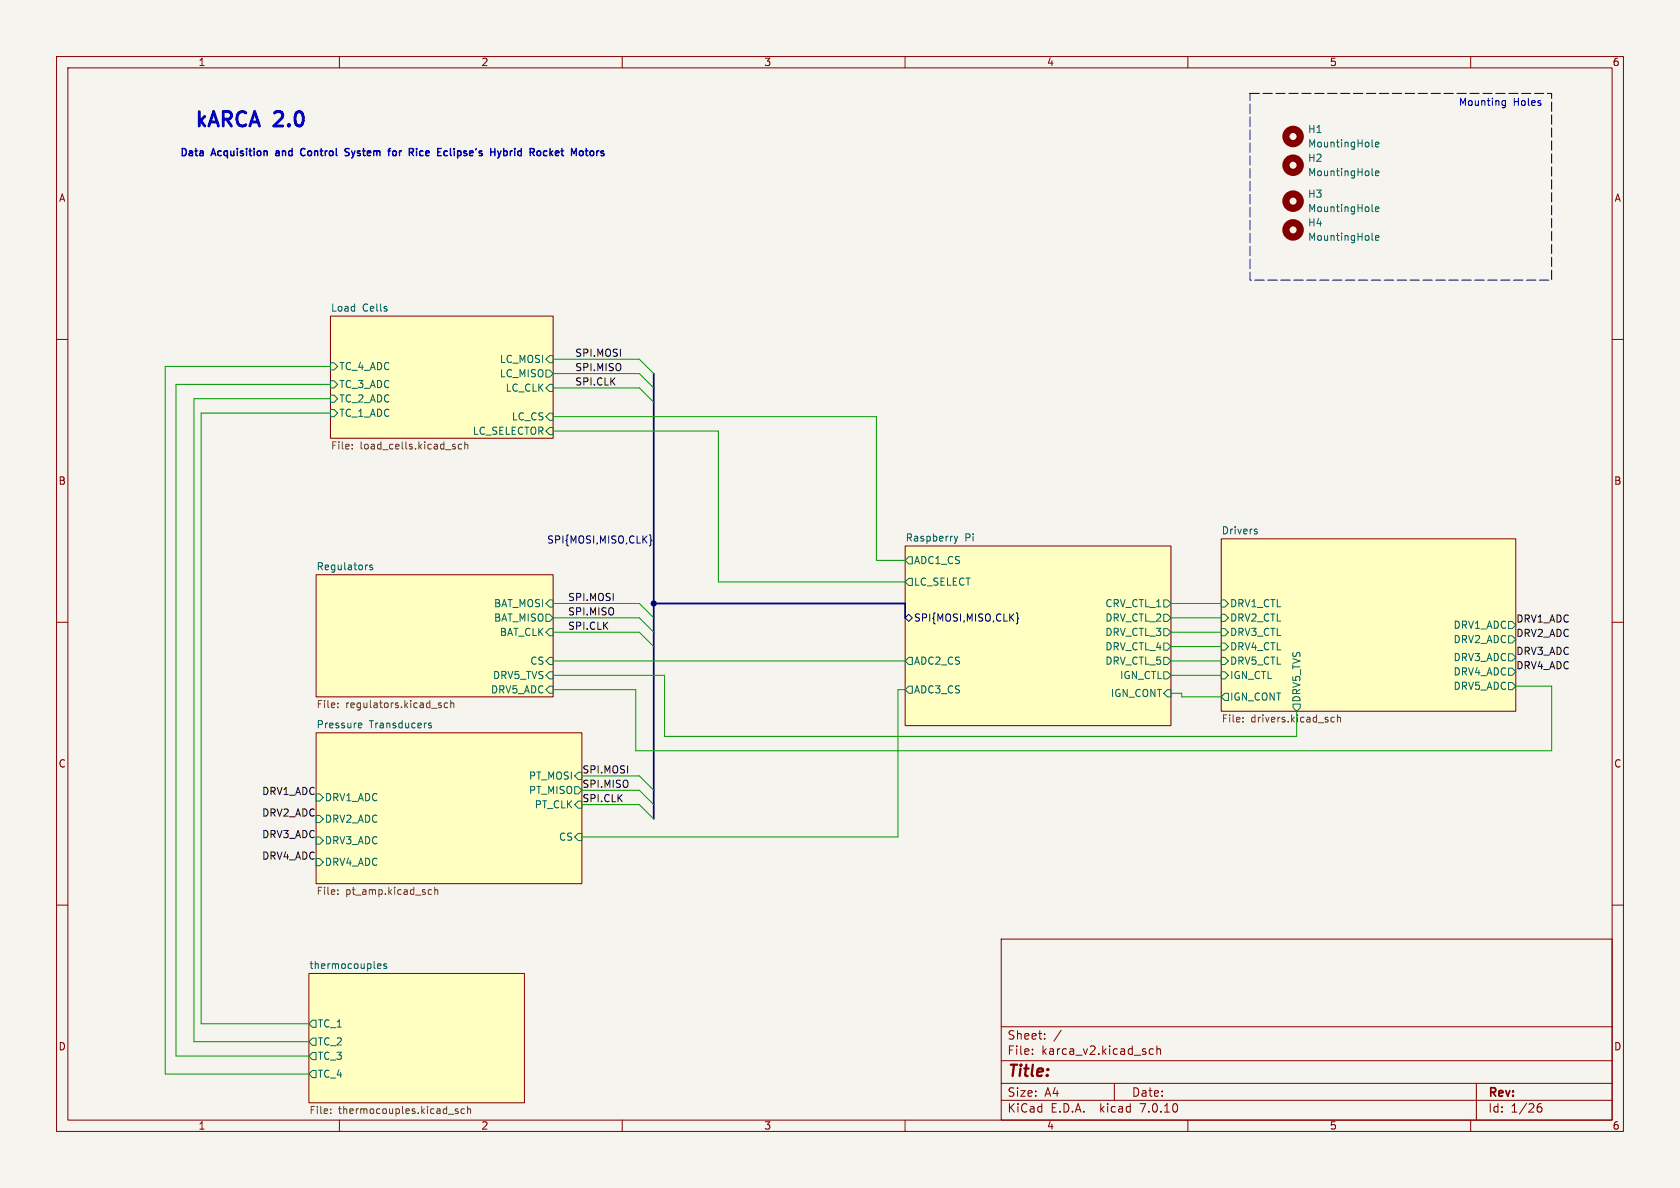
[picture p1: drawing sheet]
<svg xmlns="http://www.w3.org/2000/svg" width="297mm" height="210mm" viewBox="0 0 297 210" stroke-linecap="round" stroke-linejoin="round" font-family="sans-serif">
<path d="M0 0h297v210h-297z" fill="#f5f4ef" stroke="#f5f4ef" stroke-width=".18"/>
<g fill="none" stroke="#840000" stroke-width=".18">
<path d="M10 10h277v190h-277zM12 12h273v186h-273zM60 10v2M110 10v2M160 10v2M210 10v2M260 10v2M10 60h2M58.4 55.9h39.4v21.6h-39.4zM285 60h2M160 96.5h47v31.8h-47zM215.9 95.3h52.1v30.4h-52.1z"/>
<path d="M10 110h2M55.9 101.6h41.9v21.6h-41.9zM285 110h2M55.9 129.5h47v26.7h-47zM10 160h2M285 160h2M54.6 172.1h38.1v22.8h-38.1zM177 166h108v32h-108zM60 198v2M110 198v2M160 198v2M177 194.5h108"/>
<path d="M177 191.5h108M177 187.5h108M177 181.5h108M182.5 186.3v.1M182.5 185.5v.1M184.7 183.6v.1M184.7 182.8v.1M187.6 182.1l-1.3 2M197 191.5v3M203.9 185.5l-.4-.1-.3 .3v.4l.1 .2h.6M204.5 185.5l.2-.1 .4 .1 .1 .9M204.5 184.9v1.5"/>
<path d="M210 198v2M260 198v2M261 191.5v6.5M271.7 196l.3-.3h.5l.1 .3v.3l-.3 .3h-.3l-.3-.3M272.5 195.1a.6 .6 0 0 0-.8 .6"/>
</g>
<g fill="#ffffc2" stroke="#ffffc2" stroke-width=".18">
<path d="M215.9 95.3h52.1v30.4h-52.1z"/>
<path d="M55.9 129.5h47v26.7h-47z"/>
<path d="M55.9 101.6h41.9v21.6h-41.9z"/>
<path d="M160 96.5h47v31.8h-47z"/>
<path d="M58.4 55.9h39.4v21.6h-39.4z"/>
<path d="M54.6 172.1h38.1v22.8h-38.1z"/>
</g>
<g fill="none" stroke="#006464" stroke-width=".18">
<path d="M242.6 25.8l.1 .2M242.6 30.9l.1 .2M242.6 37.2l.1 .2M243.2 25.6l.6-.2-.1-.2-.4-.1-.1 .2v.6h.5M243.2 30.6l.6-.1-.1-.2-.4-.1-.1 .2v.6h.5M243.2 37l.6-.1-.1-.3h-.4l-.1 .1v.6h.5M242.6 42.3l.1 .2M243.2 42.1l.6-.2-.1-.2-.4-.1-.1 .2v.6h.5M58.4 72.4h.7l.6 .6-.6 .7h-.7zM58.4 67.3h.7l.6 .6-.6 .7h-.7zM58.4 64.1h.7l.6 .7-.6 .6h-.7zM58.4 69.9h.7l.6 .6-.6 .6h-.7z"/>
<path d="M96.5 65.4h.7l.6 .6-.6 .7h-.7zM97.2 75.6h.6v1.2h-.6l-.7-.6zM97.2 67.9h.6v1.3h-.6l-.7-.6zM97.2 62.9h.6v1.2h-.6l-.7-.6zM97.2 73h.6v1.3h-.6l-.7-.6zM64.9 99.9h.1M65.8 99.9h-.3l-.1 .2v.1l.4 .2v.3h-.4M160.7 98.4h.6v1.3h-.6l-.7-.6zM168.7 94.8l.3 .8M169 95.6l-.3 .5M169.3 94.8l-.3 .8M221.9 94h.3l.1 .2-.2 .2h-.2"/>
<path d="M221.9 93.5l.3 .1M96.5 108.6h.7l.6 .6-.6 .7h-.7zM97.2 116.2h.6v1.3h-.6l-.7-.7zM97.2 111.1h.6v1.3h-.6l-.7-.6zM97.2 106h.6v1.3h-.6l-.7-.6zM97.2 118.7h.6v1.3h-.6l-.7-.6zM160.7 116.2h.6v1.3h-.6l-.7-.7zM160.7 102.2h.6v1.3h-.6l-.7-.6zM205.7 113.7h.7l.6 .6-.6 .6h-.7zM205.7 116.2h.7l.6 .6-.6 .7h-.7zM205.7 108.6h.7l.6 .6-.6 .7h-.7zM205.7 106h.7l.6 .7-.6 .6h-.7z"/>
<path d="M205.7 111.1h.7l.6 .7-.6 .6h-.7zM205.7 118.7h.7l.6 .7-.6 .6h-.7zM215.9 108.6h.6l.7 .6-.7 .7h-.6zM215.9 106h.6l.7 .7-.7 .6h-.6zM215.9 111.1h.6l.7 .7-.7 .6h-.6zM215.9 116.2h.6l.7 .6-.7 .7h-.6zM215.9 113.7h.6l.7 .6-.7 .6h-.6zM215.9 118.7h.6l.7 .7-.7 .6h-.6zM266.7 109.9h.6l.7 .6-.7 .6h-.6zM266.7 112.4h.6l.7 .6-.7 .7h-.6zM266.7 115.6h.6l.7 .6-.7 .6h-.6zM266.7 118.1h.6l.7 .6-.7 .7h-.6z"/>
<path d="M63.4 128.6h.5M63.4 127.9l.4-.1 .2 .3-.6 .1M76.2 127.9l-.3-.1-.1 .2v.2l.4 .1v.3h-.4M97.2 121.3h.6v1.3h-.6l-.7-.7zM101.6 139.1h.6l.7 .6-.7 .6h-.6zM102.2 136.5h.7v1.3h-.7l-.6-.6zM160.7 121.3h.6v1.3h-.6l-.7-.7zM206.4 121.9h.6v1.3h-.6l-.7-.6zM215.9 123.2l.6-.6h.7v1.2h-.7zM228.6 124.5h1.3v.6l-.7 .6-.6-.6zM266.7 120.7h.6l.7 .6-.7 .6h-.6zM55.9 140.3h.6l.6 .7-.6 .6h-.6z"/>
<path d="M55.9 151.8h.6l.6 .6-.6 .6h-.6zM55.9 144.1h.6l.6 .7-.6 .6h-.6zM55.9 148h.6l.6 .6-.6 .6h-.6zM102.2 147.3h.7v1.3h-.7l-.6-.6zM102.2 141.6h.7v1.3h-.7l-.6-.7zM66.7 171l.2 .2 .4-.1M66.7 170.5l.2-.1h.3l.1 .1v.2l-.6 .1M68.3 170.4h-.3l-.2 .1 .1 .2 .4 .1v.3h-.5M55.2 183.5h.7v1.3h-.7l-.6-.6zM55.2 180.3h.7v1.3h-.7l-.6-.6zM55.2 189.2h.7v1.3h-.7l-.6-.6zM55.2 186.1h.7v1.2h-.7l-.6-.6z"/>
</g>
<g fill="none" stroke="#725600" stroke-width=".18">
<path d="M62.3 79.3v.1M62.3 78.6v.1M80.4 79l.1 .1-.1 .3M80.4 78.5l.1 .1M81.6 78.6l-.3-.1-.3 .3 .1 .5h.5M82.2 78.7l.1-.2 .4 .1v.8M82.2 78.1v1.3M59.7 124.3v.1M59.7 125v.1M77.7 124.7h.3l.1 .2-.2 .2h-.3M77.7 124.3h.3M79.1 124.3h-.3l-.3 .2 .2 .5h.4"/>
<path d="M79.7 124.4l.2-.1h.3v.8M79.7 123.8v1.3M219.7 127.5v.1M219.7 126.9v.1M235.9 126.9l-.4-.1-.2 .2 .1 .6h.5M236.4 126.9l.2-.1 .3 .1 .1 .7M236.4 126.4v1.2M59.7 158v.1M59.7 157.3v.2M75.8 158.1h.5M75.8 157.3h.5M76.8 157.4l.2-.1h.3l.1 .8"/>
<path d="M76.8 156.8v1.3M58.5 196.7v.2M58.5 196.1v.1M81 196.1l-.3-.1-.2 .2v.2l.5 .1v.3h-.5M82.1 196.1l-.4-.1-.2 .2 .1 .6h.5M82.7 196.1l.1-.1 .3 .1 .1 .8M82.7 195.6v1.3"/>
</g>
<path d="M114.8 94.6l.2 .1v.6l.2 .2-.2 .2v.6l-.2 .2M160 109.2l.7-.6 .6 .6-.6 .7zM179.7 108.3l.2 .2v.6l.2 .2-.2 .2v.6l-.2 .2" fill="none" stroke="#000084" stroke-width=".18"/>
<g fill="none" stroke="#840000" stroke-width="1.3">
<circle cx="228.6" cy="29.2" r="1.27"/>
<circle cx="228.6" cy="24.1" r="1.27"/>
<circle cx="228.6" cy="35.6" r="1.27"/>
<circle cx="228.6" cy="40.6" r="1.27"/>
</g>
<path d="M265.6 18.5l.2 .1h.3M266.1 17.8v1l-.2 .3-.3-.1M266.1 17.9l-.3-.1-.2 .1" fill="none" stroke="#0000c2" stroke-width=".18"/>
<g fill="none" stroke="#0000c2" stroke-width=".25">
<path d="M48.8 27.1v.4M53.9 26.3a.59 .59 0 0 0-.8 .6 .59 .59 0 0 0 .8 .6M61 26.6l.7 .6-.2 .3h-.5M61.7 26.3h-.5l-.2 .2M69.4 26.9l.3-.2h.3l.1 .2-.1 .6h-.3l-.3-.2M74.7 26.7h-.3l-.2 .2v.5l.5 .1M79.6 26.3v1l.2 .2M89.1 26.7h.3l.3 .2-.1 .6h-.5M89.1 26.3v1.2M96.3 26.7h.4M96.7 27.5h-.4M97.2 26.3v1.2"/>
<path d="M97.7 26.7l-.5 .5M104.4 26.8l.1-.1 .4 .1 .1 .5-.1 .2h-.4l-.1-.1z"/>
</g>
<path d="M221 16.5h53.3v33h-53.3v-33" fill="none" stroke="#0000c2" stroke-width=".18" stroke-dasharray="1.7 .6"/>
<path d="M115.6 66v78.8M115.6 106.7h44.4v2.5" fill="none" stroke="#000084" stroke-width=".3"/>
<g fill="none" stroke="#009600" stroke-width=".18">
<path d="M58.4 67.9h-27.3v118.8h23.5M58.4 64.8h-29.2v125.1h25.4M58.4 73h-22.8v108h19M58.4 70.5h-24.1v113.7h20.3M97.8 73.7h57.1v25.4h5.1M97.8 76.2h29.2v26.7h33M97.8 63.5h15.2l2.6 2.5M97.8 68.6h15.2l2.6 2.5M97.8 66h15.2l2.6 2.6M97.8 119.4h19.7v10.8h111.7v-4.5M97.8 106.7h15.2l2.6 2.5M97.8 116.8h62.2"/>
<path d="M97.8 111.8h15.2l2.6 2.5M97.8 109.2h15.2l2.6 2.6M207 119.4h8.9M207 106.7h8.9M207 114.3h8.9M207 116.8h8.9M207 111.8h8.9M207 109.2h8.9M102.9 139.7h10.1l2.6 2.5M102.9 137.2h10.1l2.6 2.5M160 121.9h-1.3v26.1h-55.8M207 122.6h1.9v.6h7"/>
<path d="M268 121.3h6.3v11.4h-161.9v-10.8h-14.6M102.9 142.2h10.1l2.6 2.6"/>
</g>
<circle cx="115.6" cy="106.7" r=".46" fill="#000084" stroke="#000084" stroke-width=".18"/>
<text font-size="3.5" fill="#0000c2" x="34.3" y="22.6">kARCA 2.0</text>
<text font-size="2.8" fill="#840000" x="178" y="190.9">Title:</text>
<g font-size="2.1" fill="#840000">
<text x="178" y="184">Sheet:</text>
<text x="178" y="186.7">File:</text>
<text x="184.1" y="186.7">karca_v2.kicad_sch</text>
<text x="178" y="196.9">KiCad</text>
<text x="178" y="194.1">Size:</text>
<text x="184.7" y="194.1">A4</text>
<text x="185.7" y="196.9">E.D.A.</text>
<text x="194.6" y="196.9">kicad</text>
<text x="200" y="194.1">Date:</text>
<text x="201.8" y="196.9">7.0.10</text>
<text x="263" y="194.3">Rev:</text>
<text x="263" y="196.9">Id:</text>
<text x="267.1" y="196.9">1/26</text>
</g>
<g font-size="1.8" fill="#840000">
<text x="35" y="11.9">1</text>
<text x="85" y="11.9">2</text>
<text x="135" y="11.9">3</text>
<text x="185" y="11.9">4</text>
<text x="235" y="11.9">5</text>
<text x="285" y="11.9">6</text>
<text x="10.3" y="35.9">A</text>
<text x="285.3" y="35.9">A</text>
<text x="10.3" y="85.9">B</text>
<text x="285.3" y="85.9">B</text>
<text x="10.3" y="135.9">C</text>
<text x="285.3" y="135.9">C</text>
<text x="10.3" y="185.9">D</text>
<text x="285.3" y="185.9">D</text>
<text x="35" y="199.9">1</text>
<text x="85" y="199.9">2</text>
<text x="135" y="199.9">3</text>
<text x="185" y="199.9">4</text>
<text x="235" y="199.9">5</text>
<text x="285" y="199.9">6</text>
</g>
<g font-size="1.8" fill="#006464">
<text x="231.1" y="23.7">H1</text>
<text x="231.1" y="26.3">MountingHole</text>
<text x="231.1" y="28.8">H2</text>
<text x="231.1" y="31.3">MountingHole</text>
<text x="231.1" y="35.2">H3</text>
<text x="231.1" y="37.7">MountingHole</text>
<text x="231.1" y="40.2">H4</text>
<text x="231.1" y="42.8">MountingHole</text>
<text x="58.4" y="55.2">Load</text>
<text x="64.1" y="55.2">Cells</text>
<text x="59.9" y="65.6">TC_4_ADC</text>
<text x="88.3" y="64.4">LC_MOSI</text>
<text x="59.9" y="68.8">TC_3_ADC</text>
<text x="59.9" y="71.3">TC_2_ADC</text>
<text x="88.3" y="66.9">LC_MISO</text>
<text x="89.3" y="69.4">LC_CLK</text>
<text x="59.9" y="73.9">TC_1_ADC</text>
<text x="83.5" y="77.1">LC_SELECTOR</text>
<text x="90.4" y="74.5">LC_CS</text>
<text x="160" y="95.8">Raspberry</text>
<text x="170.6" y="95.8">Pi</text>
<text x="215.9" y="94.5">Drivers</text>
<text x="55.9" y="100.9">Regulators</text>
<text x="161.5" y="99.9">ADC1_CS</text>
<text x="87.2" y="107.5">BAT_MOSI</text>
<text x="161.5" y="103.7">LC_SELECT</text>
<text x="195.3" y="107.5">CRV_CTL_1</text>
<text x="217.4" y="107.5">DRV1_CTL</text>
<text x="87.2" y="110.1">BAT_MISO</text>
<text x="88.3" y="112.6">BAT_CLK</text>
<text x="195.3" y="110.1">DRV_CTL_2</text>
<text x="195.3" y="112.6">DRV_CTL_3</text>
<text x="217.4" y="110.1">DRV2_CTL</text>
<text x="217.4" y="112.6">DRV3_CTL</text>
<text x="256.9" y="111.4">DRV1_ADC</text>
<text x="256.9" y="113.9">DRV2_ADC</text>
<text x="93.6" y="117.7">CS</text>
<text x="161.5" y="117.7">ADC2_CS</text>
<text x="195.3" y="115.2">DRV_CTL_4</text>
<text x="195.3" y="117.7">DRV_CTL_5</text>
<text x="217.4" y="117.7">DRV5_CTL</text>
<text x="217.4" y="115.2">DRV4_CTL</text>
<text x="256.9" y="117.1">DRV3_ADC</text>
<text x="256.9" y="119.6">DRV4_ADC</text>
<text x="86.7" y="122.8">DRV5_ADC</text>
<text x="87.1" y="120.2">DRV5_TVS</text>
<text x="161.5" y="122.8">ADC3_CS</text>
<text x="196.3" y="123.4">IGN_CONT</text>
<text x="197.9" y="120.2">IGN_CTL</text>
<text x="217.4" y="120.2">IGN_CTL</text>
<text x="217.4" y="124.1">IGN_CONT</text>
<text x="230.1" y="124.3" transform="rotate(-90 230.1 124.3)">DRV5_TVS</text>
<text x="256.9" y="122.1">DRV5_ADC</text>
<text x="55.9" y="128.8">Pressure</text>
<text x="65.3" y="128.8">Transducers</text>
<text x="57.3" y="141.8">DRV1_ADC</text>
<text x="93.4" y="138">PT_MOSI</text>
<text x="93.4" y="140.6">PT_MISO</text>
<text x="94.4" y="143.1">PT_CLK</text>
<text x="57.3" y="145.6">DRV2_ADC</text>
<text x="57.3" y="149.5">DRV3_ADC</text>
<text x="98.7" y="148.8">CS</text>
<text x="57.3" y="153.3">DRV4_ADC</text>
<text x="54.6" y="171.4">thermocouples</text>
<text x="56.1" y="185">TC_2</text>
<text x="56.1" y="181.8">TC_1</text>
<text x="56.1" y="190.7">TC_4</text>
<text x="56.1" y="187.6">TC_3</text>
</g>
<g font-size="1.8" fill="#0000c2">
<text x="257.8" y="18.8">Mounting</text>
<text x="267.5" y="18.8">Holes</text>
<text x="31.7" y="27.7">Data</text>
<text x="37.5" y="27.7">Acquisition</text>
<text x="49.3" y="27.7">and</text>
<text x="54.3" y="27.7">Control</text>
<text x="62.6" y="27.7">System</text>
<text x="70.8" y="27.7">for</text>
<text x="75" y="27.7">Rice</text>
<text x="80.5" y="27.7">Eclipse's</text>
<text x="90.4" y="27.7">Hybrid</text>
<text x="97.8" y="27.7">Rocket</text>
<text x="105.7" y="27.7">Motors</text>
</g>
<g font-size="1.8" fill="#0f0f0f">
<text x="101.6" y="65.7">SPI.MISO</text>
<text x="101.6" y="63.2">SPI.MOSI</text>
<text x="101.6" y="68.2">SPI.CLK</text>
<text x="100.3" y="106.3">SPI.MOSI</text>
<text x="100.3" y="111.4">SPI.CLK</text>
<text x="100.3" y="108.9">SPI.MISO</text>
<text x="268" y="110.1">DRV1_ADC</text>
<text x="268" y="112.7">DRV2_ADC</text>
<text x="268" y="118.4">DRV4_ADC</text>
<text x="268" y="115.9">DRV3_ADC</text>
<text x="102.9" y="136.8">SPI.MOSI</text>
<text x="46.2" y="140.6">DRV1_ADC</text>
<text x="102.9" y="141.9">SPI.CLK</text>
<text x="102.9" y="139.4">SPI.MISO</text>
<text x="46.2" y="148.2">DRV3_ADC</text>
<text x="46.2" y="144.4">DRV2_ADC</text>
<text x="46.2" y="152.1">DRV4_ADC</text>
</g>
<g font-size="1.8" fill="#725600">
<text x="58.4" y="79.8">File:</text>
<text x="63.6" y="79.8">load_cells.kicad_sch</text>
<text x="55.9" y="125.5">File:</text>
<text x="61.1" y="125.5">regulators.kicad_sch</text>
<text x="215.9" y="128">File:</text>
<text x="221.1" y="128">drivers.kicad_sch</text>
<text x="55.9" y="158.5">File:</text>
<text x="61.1" y="158.5">pt_amp.kicad_sch</text>
<text x="54.6" y="197.3">File:</text>
<text x="59.8" y="197.3">thermocouples.kicad_sch</text>
</g>
<g font-size="1.8" fill="#000084">
<text x="96.6" y="96.2">SPI{MOSI,MISO,CLK}</text>
<text x="161.5" y="110.1">SPI{MOSI,MISO,CLK}</text>
</g>
</svg>
